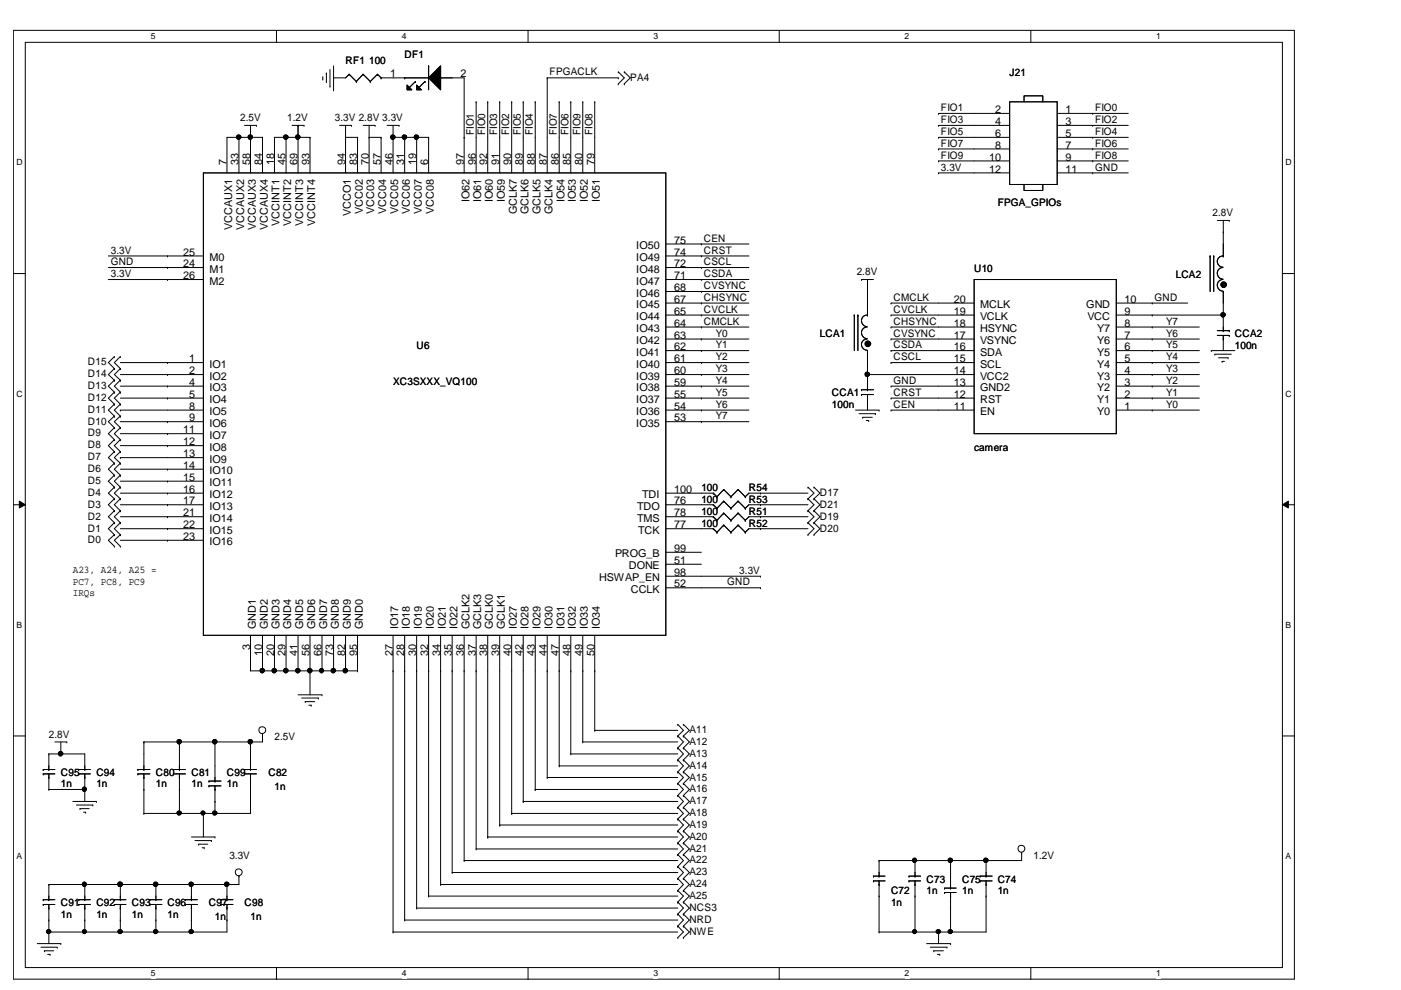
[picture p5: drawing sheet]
<svg xmlns="http://www.w3.org/2000/svg" width="297mm" height="210mm" viewBox="0 0 297 210" stroke-linecap="round" stroke-linejoin="round" font-family="sans-serif">
<path d="M2.8 6.4h271.6v201.2h-271.6zM5.4 9h266.5v196.1h-266.5z" fill="none" stroke="#000" stroke-width=".21"/>
<g fill="#fff">
<path d="M31.9 6.7h1.1v2h-1.1z"/>
<path d="M31.9 205.4h1.1v2h-1.1z"/>
</g>
<path d="M58.6 6.4v2.6M58.6 205.1v2.6" fill="none" stroke="#000" stroke-width=".21"/>
<g fill="#fff">
<path d="M85.2 6.7h1v2h-1z"/>
<path d="M85.2 205.4h1v2h-1z"/>
</g>
<path d="M112 6.4v2.6M112 205.1v2.6" fill="none" stroke="#000" stroke-width=".21"/>
<g fill="#fff">
<path d="M138.5 6.7h1.1v2h-1.1z"/>
<path d="M138.5 205.4h1.1v2h-1.1z"/>
</g>
<path d="M165.2 6.4v2.6M165.2 205.1v2.6" fill="none" stroke="#000" stroke-width=".21"/>
<g fill="#fff">
<path d="M191.8 6.7h1v2h-1z"/>
<path d="M191.8 205.4h1v2h-1z"/>
</g>
<path d="M218.6 6.4v2.6M218.6 205.1v2.6" fill="none" stroke="#000" stroke-width=".21"/>
<g fill="#fff">
<path d="M245.1 6.7h1.1v2h-1.1z"/>
<path d="M245.1 205.4h1.1v2h-1.1z"/>
<path d="M3.5 33.4h1.3v2.1h-1.3z"/>
<path d="M272.6 33.4h1.2v2.1h-1.2z"/>
<path d="M3.5 82.5h1.3v2h-1.3z"/>
<path d="M272.6 82.5h1.2v2h-1.2z"/>
</g>
<path d="M2.8 58h2.6M271.9 58h2.5" fill="none" stroke="#000" stroke-width=".21"/>
<g fill="#fff">
<path d="M3.5 131.5h1.2v2h-1.2z"/>
<path d="M272.6 131.5h1.2v2h-1.2z"/>
</g>
<path d="M2.8 107h2.6M4.1 106.3l1.3 .7-1.3 .7zM271.9 107l1.3-.7v1.4zM271.9 107h2.5" fill="none" stroke="#000" stroke-width=".21"/>
<path d="M4.1 106.3l1.3 .7-1.3 .7zM271.9 107l1.3-.7v1.4z" fill="#000"/>
<g fill="#fff">
<path d="M3.5 180.5h1.1v2h-1.1z"/>
<path d="M272.6 180.5h1.1v2h-1.1z"/>
</g>
<g fill="none" stroke="#000" stroke-width=".21">
<path d="M68.4 16.8h.1M68.4 16.3v.5M69.2 15.5h.1M69.2 15.5v2M70 18.3h.1M70 14.7v3.6M70.7 19h.1M70.7 14v5M74 15.7h.1M74 15.7l-.7 .8h-2.6M74 15.7l1.6 1.6M75.6 17.3h.1"/>
<path d="M77 15.7h.1M77 15.7l-1.4 1.6M77 15.7l1.5 1.6M78.5 17.3h.1M80 15.7h.1M80 15.7l-1.5 1.6M80 15.7l.8 .8M80.8 16.5h.1M80.8 16.5h10.1M85.8 16.5h.1M86.3 18l1 1h-1zM88.1 17.3h.1"/>
<path d="M88.1 17.3l-1.3 1.2M88.3 18l1.1 1h-1.1zM90.1 17.3h.1M90.1 17.3l-1.3 1.2M90.9 16.5l2.5-2.5v5zM90.9 14h.1M90.9 14v5M93.4 16.5h.1M93.4 16.5h5v20.2M116 16.5h.1M116 16.5v20.2M116 16.5h15.1"/>
<path d="M131.1 16.5h.1M131.1 17.8h.1M131.1 15.2h.1M131.1 15.2l1.3 1.3-1.3 1.3M132.4 17.8h.1M132.4 15.2h.1M132.4 15.2l1.2 1.3-1.2 1.3M43.1 36.7h98.1v98h-98.1zM50.7 29.1h.1M50.7 29.1v7.6M51.8 26.6h2.6M53.1 26.6h.1"/>
<path d="M53.1 29.1h.1M53.1 26.6v10.1M54.4 26.6h.1M55.7 29.1h.1M55.7 29.1h-7.6v7.6M55.7 29.1v7.6M60.6 29.1h.1M60.6 29.1v7.6M61.9 26.6h2.6M63.2 26.6h.1M63.2 29.1h.1M63.2 26.6v10.1"/>
<path d="M64.5 26.6h.1M65.7 29.1h.1M65.7 29.1h-7.5v7.6M65.7 29.1v7.6M72 26.6h2.5M73.3 29.1h.1M73.3 29.1h2.5M73.3 26.6v10.1M74.5 26.6h.1M75.8 29.1h.1M75.8 29.1v7.6M77 26.6h2.5"/>
<path d="M78.3 29.1h.1M78.3 29.1h2.5M78.3 26.6v10.1M79.5 26.6h.1M80.8 29.1h.1M80.8 29.1v7.6M82.1 26.6h2.5M83.3 29.1h.1M83.3 29.1h7.6M83.3 26.6v10.1M84.6 26.6h.1M85.8 29.1h.1"/>
<path d="M85.8 29.1v7.6M88.3 29.1h.1M88.3 29.1v7.6M90.9 29.1h.1M90.9 29.1v7.6M98.4 29.1h.1M101 21.6h.1M101 21.6v15.1M103.4 21.6h.1M103.4 21.6v15.1M105.9 21.6h.1M105.9 21.6v15.1"/>
<path d="M108.5 21.6h.1M108.5 21.6v15.1M110.9 21.6h.1M110.9 21.6v15.1M113.5 21.6h.1M113.5 21.6v15.1M118.6 21.6h.1M118.6 21.6v15.1M121 21.6h.1M121 21.6v15.1M123.6 21.6h.1M123.6 21.6v15.1"/>
<path d="M126.1 21.6h.1M126.1 21.6v15.1M199 24h.1M199 26.6h.1M199 29.1h.1M199 31.6h.1M199 34.1h.1M199 36.7h.1M199 29.1h15.1M199 24h15.1M199 26.6h15.1M199 31.6h15.1"/>
<path d="M199 34.1h15.1M199 36.7h15.1M214.1 21.6h10v17.5h-10zM217.1 21.6v-1.3h4v1.3M217.1 39.1v1.3h4v-1.3M224.1 29.1h15.1M224.1 24h15.1M224.1 26.6h15.1M224.1 31.6h15.1M224.1 34.1h15.1M224.1 36.7h15.1M231.7 24h.1"/>
<path d="M231.7 26.6h.1M231.7 29.1h.1M231.7 31.6h.1M231.7 34.1h.1M231.7 36.7h.1M23 54.3h20.1M23 56.7h20.1M23 59.3h20.1M35.5 54.3h.1M35.5 56.7h.1M35.5 59.3h.1M141.2 54.3h17.6"/>
<path d="M141.2 56.7h17.6M141.2 59.3h17.6M141.2 51.7h17.6M148.7 59.3h.1M148.7 54.3h.1M148.7 56.7h.1M148.7 51.7h.1M182.7 59.3h.1M182.7 59.3h2.5M183.9 59.3v7.5M206.5 59.3h30.2v32.6h-30.2zM256.6 54.3h.1"/>
<path d="M256.6 54.3v7.5M257.3 54.3h.1M257.3 54.3v7.5M258.1 46.7h2.5M259.3 59.3a1.23 1.23 0 0 0-1.2 1.2 1.23 1.23 0 0 0 1.2 1.2M259.3 56.7a1.23 1.23 0 0 0-1.2 1.3 1.23 1.23 0 0 0 1.2 1.2M259.3 54.3a1.19 1.19 0 0 0-1.2 1.2 1.19 1.19 0 0 0 1.2 1.1M259.4 49.2h.1M259.4 54.3h.1M259.4 46.7v7.6M260.6 46.7h.1M24.2 75.6h.1"/>
<path d="M24.2 78.1h.1M24.2 75.6l-1.2 1.3 1.2 1.2M24.2 78.1l-1.2 1.3 1.2 1.2M25.5 75.6h.1M25.5 78.1h.1M25.5 76.9h17.6M25.5 79.4h17.6M25.5 75.6l-1.3 1.3 1.3 1.2M25.5 78.1l-1.3 1.3 1.3 1.2M35.5 76.9h.1M35.5 79.4h.1M141.2 76.9h17.6"/>
<path d="M141.2 79.4h17.6M141.2 64.3h17.6M141.2 66.8h17.6M141.2 69.3h17.6M141.2 71.9h17.6M141.2 74.3h17.6M141.2 61.8h17.6M148.7 79.4h.1M148.7 76.9h.1M148.7 74.3h.1M148.7 71.9h.1M148.7 66.8h.1"/>
<path d="M148.7 64.3h.1M148.7 61.8h.1M148.7 69.3h.1M181.1 66.8h.1M181.1 66.8v7.5M181.9 66.8h.1M181.9 66.8v7.5M183.8 71.9a1.19 1.19 0 0 0-1.1 1.2 1.19 1.19 0 0 0 1.1 1.2M183.8 69.3a1.23 1.23 0 0 0-1.1 1.3 1.23 1.23 0 0 0 1.1 1.2M183.8 66.8a1.23 1.23 0 0 0-1.1 1.2 1.23 1.23 0 0 0 1.1 1.3M183.9 79.4h.1M183.9 61.8h.1"/>
<path d="M183.9 66.8h.1M183.9 74.3h.1M183.9 79.4h22.6M183.9 74.3v8.3M188.9 64.3h.1M188.9 66.8h.1M188.9 69.3h.1M188.9 71.9h.1M188.9 74.3h.1M188.9 76.9h.1M188.9 76.9h17.6M188.9 64.3h17.6"/>
<path d="M188.9 66.8h17.6M188.9 69.3h17.6M188.9 71.9h17.6M188.9 74.3h17.6M236.7 76.9h17.6M236.7 79.4h17.6M236.7 64.3h15.1M236.7 66.8h22.7M236.7 69.3h17.6M236.7 71.9h17.6M236.7 74.3h17.6M244.3 64.3h.1"/>
<path d="M244.3 66.8h.1M244.3 69.3h.1M244.3 71.9h.1M244.3 74.3h.1M244.3 76.9h.1M244.3 79.4h.1M256.8 74.3h.1M256.8 74.3h5M257.6 75.1h.1M257.6 75.1h3.5M258.1 70.1h2.5M258.1 71.1h2.5"/>
<path d="M258.3 75.9h2.1M259.1 76.6h.1M259.1 76.6h.5M259.4 61.8h.1M259.4 71.9h.1M259.4 70.1h.1M259.4 61.8v8.3M259.4 71.1v3.2M260.4 75.9h.1M260.6 70.1h.1M260.6 71.1h.1M24.2 80.6h.1"/>
<path d="M24.2 83.1h.1M24.2 85.7h.1M24.2 88.2h.1M24.2 98.2h.1M24.2 90.7h.1M24.2 93.2h.1M24.2 95.8h.1M24.2 80.6l-1.2 1.3 1.2 1.2M24.2 83.1l-1.2 1.3 1.2 1.3M24.2 85.7l-1.2 1.3 1.2 1.2M24.2 98.2l-1.2 1.3 1.2 1.3M24.2 88.2l-1.2 1.2 1.2 1.3"/>
<path d="M24.2 90.7l-1.2 1.2 1.2 1.3M24.2 93.2l-1.2 1.3 1.2 1.3M24.2 95.8l-1.2 1.2 1.2 1.2M25.5 87h.1M25.5 97h.1M25.5 80.6h.1M25.5 83.1h.1M25.5 85.7h.1M25.5 88.2h.1M25.5 98.2h.1M25.5 90.7h.1M25.5 93.2h.1"/>
<path d="M25.5 95.8h.1M25.5 81.9h17.6M25.5 84.4h17.6M25.5 87h17.6M25.5 99.5h17.6M25.5 89.4h17.6M25.5 94.5h17.6M25.5 91.9h17.6M25.5 97h17.6M25.5 80.6l-1.3 1.3 1.3 1.2M25.5 83.1l-1.3 1.3 1.3 1.3M25.5 85.7l-1.3 1.3 1.3 1.2"/>
<path d="M25.5 98.2l-1.3 1.3 1.3 1.3M25.5 88.2l-1.3 1.2 1.3 1.3M25.5 90.7l-1.3 1.2 1.3 1.3M25.5 93.2l-1.3 1.3 1.3 1.3M25.5 95.8l-1.3 1.2 1.3 1.2M35.5 81.9h.1M35.5 84.4h.1M35.5 99.5h.1M35.5 89.4h.1M35.5 94.5h.1M35.5 91.9h.1M141.2 81.9h17.6"/>
<path d="M141.2 84.4h17.6M141.2 87h17.6M141.2 89.4h17.6M148.7 89.4h.1M148.7 87h.1M148.7 84.4h.1M148.7 81.9h.1M181.4 87h5M182.1 87.7h3.5M182.7 82.6h.1M182.7 83.7h.1M182.7 82.6h2.5"/>
<path d="M182.7 83.7h2.5M182.9 88.5h.1M182.9 88.5h2M183.7 89.2h.5M183.9 84.4h.1M183.9 82.6h.1M183.9 83.7v3.3M184.2 89.2h.1M185.6 87.7h.1M186.4 87h.1M188.9 81.9h.1M188.9 84.4h.1"/>
<path d="M188.9 87h.1M188.9 81.9h17.6M188.9 84.4h17.6M188.9 87h17.6M236.7 81.9h17.6M236.7 84.4h17.6M236.7 87h17.6M244.3 81.9h.1M244.3 84.4h.1M244.3 87h.1M24.2 100.8h.1M24.2 103.3h.1"/>
<path d="M24.2 105.7h.1M24.2 108.3h.1M24.2 110.8h.1M24.2 113.4h.1M24.2 115.8h.1M24.2 100.8l-1.2 1.2 1.2 1.3M24.2 105.7l-1.2 1.3 1.2 1.3M24.2 103.3l-1.2 1.3 1.2 1.1M24.2 108.3l-1.2 1.3 1.2 1.2M24.2 110.8l-1.2 1.3 1.2 1.3M24.2 113.4l-1.2 1.2 1.2 1.2M25.5 100.8h.1"/>
<path d="M25.5 103.3h.1M25.5 105.7h.1M25.5 108.3h.1M25.5 110.8h.1M25.5 113.4h.1M25.5 115.8h.1M25.5 104.6h17.6M25.5 109.6h17.6M25.5 112.1h17.6M25.5 107h17.6M25.5 102h17.6M25.5 114.6h17.6"/>
<path d="M25.5 100.8l-1.3 1.2 1.3 1.3M25.5 105.7l-1.3 1.3 1.3 1.3M25.5 103.3l-1.3 1.3 1.3 1.1M25.5 108.3l-1.3 1.3 1.3 1.2M25.5 110.8l-1.3 1.3 1.3 1.3M25.5 113.4l-1.3 1.2 1.3 1.2M35.5 102h.1M35.5 107h.1M35.5 104.6h.1M35.5 112.1h.1M35.5 109.6h.1M35.5 114.6h.1"/>
<path d="M141.2 104.6h10M141.2 109.6h10M141.2 112.1h10M141.2 107h10M141.2 117.1h7.5M141.2 119.6h7.5M151.2 107h.1M151.2 112.1h.1M151.2 109.6h.1M151.2 104.6h.1M151.2 107l.8 .8M151.2 112.1l.8 .8"/>
<path d="M151.2 109.6l.8 .7M151.2 104.6l.8 .7M152 107.8h.1M152 112.9h.1M152 110.3h.1M152 105.3h.1M153.4 106.3h.1M153.4 111.3h.1M153.4 108.8h.1M153.4 103.8h.1M153.4 106.3l-1.4 1.5M153.4 106.3l1.6 1.5"/>
<path d="M153.4 111.3l-1.4 1.6M153.4 111.3l1.6 1.6M153.4 108.8l-1.4 1.5M153.4 108.8l1.6 1.5M153.4 103.8l-1.4 1.5M153.4 103.8l1.6 1.5M155 107.8h.1M155 112.9h.1M155 110.3h.1M155 105.3h.1M156.5 106.3h.1M156.5 111.3h.1"/>
<path d="M156.5 108.8h.1M156.5 103.8h.1M156.5 106.3l-1.5 1.5M156.5 106.3l1.5 1.5M156.5 111.3l-1.5 1.6M156.5 111.3l1.5 1.6M156.5 108.8l-1.5 1.5M156.5 108.8l1.5 1.5M156.5 103.8l-1.5 1.5M156.5 103.8l1.5 1.5M158 107.8h.1M158 112.9h.1"/>
<path d="M158 110.3h.1M158 105.3h.1M161.2 104.6h.1M161.2 109.6h.1M161.2 112.1h.1M161.2 107h.1M171.3 105.7h.1M171.3 103.3h.1M171.3 110.8h.1M171.3 108.3h.1M171.3 113.4h.1M171.3 104.6h-12.5l-.8 .7"/>
<path d="M171.3 109.6h-12.5l-.8 .7M171.3 112.1h-12.5l-.8 .8M171.3 107h-12.5l-.8 .8M171.3 103.3l1.3 1.3-1.3 1.1M171.3 108.3l1.3 1.3-1.3 1.2M171.3 110.8l1.3 1.3-1.3 1.3M171.3 105.7l1.3 1.3-1.3 1.3M172.6 105.7h.1M172.6 103.3h.1M172.6 110.8h.1M172.6 108.3h.1M172.6 113.4h.1"/>
<path d="M172.6 103.3l1.2 1.3-1.2 1.1M172.6 108.3l1.2 1.3-1.2 1.2M172.6 110.8l1.2 1.3-1.2 1.3M172.6 105.7l1.2 1.3-1.2 1.3M53.1 134.7v7.5h22.7M55.7 134.7v7.5M58.2 134.7v7.5M60.6 134.7v7.5M63.2 134.7v7.5M65.7 134.7v12.6M68.3 134.7v7.5M70.7 134.7v7.5"/>
<path d="M73.3 134.7v7.5M75.8 134.7v7.5M83.3 134.7v62.9M85.8 134.7v60.4M88.3 134.7v57.8M90.9 134.7v55.3M93.4 134.7v52.8M95.9 134.7v50.3M98.4 134.7v47.8M101 134.7v45.3M103.4 134.7v42.8M105.9 134.7v40.2"/>
<path d="M108.5 134.7v37.8M110.9 134.7v35.2M113.5 134.7v32.7M116 134.7v30.1M118.6 134.7v27.7M121 134.7v25.2M123.6 134.7v22.6M126.1 134.7v20.2M141.2 122.2h20M141.2 124.6h20M161.2 122.2h.1M161.2 124.6h.1"/>
<path d="M2.8 156h2.6M10.4 159.9h.1M10.4 159.9h7.6v3.3M10.4 159.9v3.3M11.6 157.3h2.6M12.9 159.9h.1M12.9 157.3v2.6M14.2 157.3h.1M30.5 157.3h.1M30.5 157.3v5.9M38 157.3h.1M38 157.3v5.9"/>
<path d="M45.6 157.3h.1M45.6 157.3v8.3M53.1 157.3h.1M53.1 157.3v5.9M55.7 142.2h.1M55.7 155.6h.1M55.7 155.6v1.7h-25.2M58.2 142.2h.1M60.6 142.2h.1M63.2 142.2h.1M63.2 147.3h5.1M64 148h3.5"/>
<path d="M64.7 148.8h.1M64.7 148.8h2M65.5 149.5h.5M65.7 142.2h.1M66 149.5h.1M67.5 148h.1M68.3 142.2h.1M68.3 147.3h.1M70.7 142.2h.1M73.3 142.2h.1M75.8 142.2h.1M83.3 142.2h.1"/>
<path d="M85.8 142.2h.1M88.3 142.2h.1M90.9 142.2h.1M93.4 142.2h.1M95.9 142.2h.1M98.4 142.2h.1M101 142.2h.1M116 142.2h.1M118.6 142.2h.1M121 159.9h.1M121 142.2h.1M121 159.9h22.7"/>
<path d="M123.6 157.3h.1M123.6 142.2h.1M123.6 157.3h20.1M126.1 154.9h.1M126.1 142.2h.1M126.1 154.9h17.6M143.7 158.6h.1M143.7 156h.1M143.7 153.6h.1M143.7 158.6l1.2 1.3-1.2 1.2M143.7 153.6l1.2 1.3-1.2 1.1M143.7 156l1.2 1.3-1.2 1.3"/>
<path d="M144.9 158.6h.1M144.9 156h.1M144.9 153.6h.1M144.9 158.6l1.3 1.3-1.3 1.2M144.9 153.6l1.3 1.3-1.3 1.1M144.9 156l1.3 1.3-1.3 1.3M271.9 156h2.5M9.2 163.2h.1M9.2 164.1h.1M9.2 163.2h2.4M9.2 164.1h2.4M10.4 167.4h.1"/>
<path d="M10.4 164.8h.1M10.4 163.2h.1M10.4 167.4h7.6M10.4 164.1v3.3M15.4 169.9h5M16.2 170.7h3.5M16.7 163.2h.1M16.7 164.1h.1M16.7 163.2h2.5M16.7 164.1h2.5M17 171.5h.1M17 171.5h1.9"/>
<path d="M17.7 172.2h.4M18 167.4h.1M18 164.8h.1M18 163.2h.1M18 164.1v5.8M18.1 172.2h.1M19.7 170.7h.1M20.4 169.9h.1M29.2 163.2h.1M29.2 164.1h.1M29.2 163.2h2.6M29.2 164.1h2.6"/>
<path d="M30.5 172.5h.1M30.5 167.4h.1M30.5 164.8h.1M30.5 163.2h.1M30.5 164.1v8.4M36.8 163.2h.1M36.8 164.1h.1M36.8 163.2h2.5M36.8 164.1h2.5M38 172.5h.1M38 167.4h.1M38 164.8h.1"/>
<path d="M38 163.2h.1M38 164.1v8.4M40.6 177.5h5M41.3 178.2h3.5M42.1 179h.1M42.1 179h2M42.9 179.7h.4M43.1 172.5h.1M43.1 172.5v5M43.3 179.7h.1M44.3 165.6h.1M44.3 166.6h.1"/>
<path d="M44.3 165.6h2.5M44.3 166.6h2.5M44.8 178.2h.1M45.6 172.5h.1M45.6 169.9h.1M45.6 177.5h.1M45.6 167.4h.1M45.6 165.6h.1M45.6 166.6v5.9M51.8 163.2h.1M51.8 164.1h.1M51.8 163.2h2.6"/>
<path d="M51.8 164.1h2.6M53.1 167.4h.1M53.1 164.8h.1M53.1 163.2h.1M53.1 164.1v8.4h-22.6M103.4 177.5h.1M103.4 177.5h40.3M105.9 174.9h.1M105.9 174.9h37.8M108.5 172.5h.1M108.5 172.5h35.2M110.9 169.9h.1"/>
<path d="M110.9 169.9h32.8M113.5 167.4h.1M113.5 167.4h30.2M116 164.8h.1M116 164.8h27.7M118.6 162.4h.1M118.6 162.4h25.1M143.7 178.7h.1M143.7 176.2h.1M143.7 173.7h.1M143.7 171.2h.1M143.7 168.7h.1"/>
<path d="M143.7 166.1h.1M143.7 163.7h.1M143.7 161.1h.1M143.7 176.2l1.2 1.3-1.2 1.2M143.7 173.7l1.2 1.2-1.2 1.3M143.7 171.2l1.2 1.3-1.2 1.2M143.7 168.7l1.2 1.2-1.2 1.3M143.7 166.1l1.2 1.3-1.2 1.3M143.7 163.7l1.2 1.1-1.2 1.3M143.7 161.1l1.2 1.3-1.2 1.3M143.7 178.7l1.2 1.3-1.2 1.2M144.9 178.7h.1"/>
<path d="M144.9 176.2h.1M144.9 173.7h.1M144.9 171.2h.1M144.9 168.7h.1M144.9 166.1h.1M144.9 163.7h.1M144.9 161.1h.1M144.9 176.2l1.3 1.3-1.3 1.2M144.9 173.7l1.3 1.2-1.3 1.3M144.9 171.2l1.3 1.3-1.3 1.2M144.9 168.7l1.3 1.2-1.3 1.3M144.9 166.1l1.3 1.3-1.3 1.3"/>
<path d="M144.9 163.7l1.3 1.1-1.3 1.3M144.9 161.1l1.3 1.3-1.3 1.3M144.9 178.7l1.3 1.3-1.3 1.2M9.2 190.8h.1M9.2 191.8h.1M9.2 190.8h2.4M9.2 191.8h2.4M10.4 187.5h.1M10.4 197.6h.1M10.4 195.1h.1M10.4 192.5h.1M10.4 190.8h.1"/>
<path d="M10.4 187.5v3.3M10.4 191.8v8.3M16.7 190.8h.1M16.7 191.8h.1M16.7 190.8h2.5M16.7 191.8h2.5M18 195.1h.1M18 187.5h.1M18 197.6h.1M18 192.5h.1M18 190.8h.1M18 187.5v3.3"/>
<path d="M18 191.8v5.8M24.2 190.8h.1M24.2 191.8h.1M24.2 190.8h2.5M24.2 191.8h2.5M25.5 187.5h.1M25.5 197.6h.1M25.5 195.1h.1M25.5 192.5h.1M25.5 190.8h.1M25.5 187.5v3.3M25.5 191.8v5.8"/>
<path d="M31.8 190.8h.1M31.8 191.8h.1M31.8 190.8h2.5M31.8 191.8h2.5M33 197.6h.1M33 187.5h.1M33 195.1h.1M33 192.5h.1M33 190.8h.1M33 187.5v3.3M33 191.8v5.8M39.3 190.8h.1"/>
<path d="M39.3 191.8h.1M39.3 190.8h2.6M39.3 191.8h2.6M40.6 195.1h.1M40.6 197.6h.1M40.6 187.5h.1M40.6 192.5h.1M40.6 190.8h.1M40.6 187.5v3.3M40.6 191.8v5.8M46.8 190.8h.1M46.8 191.8h.1"/>
<path d="M46.8 190.8h2.6M46.8 191.8h2.6M48.1 195.1h.1M48.1 187.5h.1M48.1 192.5h.1M48.1 190.8h.1M48.1 187.5v3.3M48.1 191.8v5.8h-37.7M50.7 185.8h.1M50.7 185.8v1.7h-40.3M83.3 197.6h.1M83.3 197.6h60.4"/>
<path d="M85.8 195.1h.1M85.8 195.1h57.9M88.3 192.5h.1M88.3 192.5h55.4M90.9 190h.1M90.9 190h52.8M93.4 187.5h.1M93.4 187.5h50.3M95.9 185h.1M95.9 185h47.8M98.4 182.5h.1M98.4 182.5h45.3"/>
<path d="M101 180h.1M101 180h42.7M143.7 191.3h.1M143.7 188.8h.1M143.7 186.3h.1M143.7 193.8h.1M143.7 183.7h.1M143.7 181.2h.1M143.7 198.8h.1M143.7 196.3h.1M143.7 188.8l1.2 1.2-1.2 1.3M143.7 186.3l1.2 1.2-1.2 1.3"/>
<path d="M143.7 191.3l1.2 1.2-1.2 1.3M143.7 183.7l1.2 1.3-1.2 1.3M143.7 181.2l1.2 1.3-1.2 1.2M143.7 196.3l1.2 1.3-1.2 1.2M143.7 193.8l1.2 1.3-1.2 1.2M144.9 191.3h.1M144.9 188.8h.1M144.9 186.3h.1M144.9 193.8h.1M144.9 183.7h.1M144.9 181.2h.1M144.9 198.8h.1"/>
<path d="M144.9 196.3h.1M144.9 188.8l1.3 1.2-1.3 1.3M144.9 186.3l1.3 1.2-1.3 1.3M144.9 191.3l1.3 1.2-1.3 1.3M144.9 183.7l1.3 1.3-1.3 1.3M144.9 181.2l1.3 1.3-1.3 1.2M144.9 196.3l1.3 1.3-1.3 1.2M144.9 193.8l1.3 1.3-1.3 1.2M185.2 185.8h.1M185.2 186.8h.1M185.2 185.8h2.4M185.2 186.8h2.4"/>
<path d="M186.4 182.5h.1M186.4 197.6h.1M186.4 190h.1M186.4 187.5h.1M186.4 185.8h.1M186.4 182.5v3.3M186.4 186.8v10.8M192.7 185.8h.1M192.7 186.8h.1M192.7 185.8h2.5M192.7 186.8h2.5M194 182.5h.1"/>
<path d="M194 197.6h.1M194 190h.1M194 187.5h.1M194 185.8h.1M194 182.5v3.3M194 186.8v10.8M199 197.6h.1M199 197.6v2.5M200.3 188.3h.1M200.3 189.2h.1M200.3 188.3h2.4M200.3 189.2h2.4"/>
<path d="M201.5 182.5h.1M201.5 192.5h.1M201.5 197.6h.1M201.5 190h.1M201.5 188.3h.1M201.5 182.5v5.8M201.5 189.2v8.4M207.8 185.8h.1M207.8 186.8h.1M207.8 185.8h2.5M207.8 186.8h2.5M209.1 190h.1"/>
<path d="M209.1 182.5h.1M209.1 187.5h.1M209.1 185.8h.1M209.1 182.5v3.3M209.1 186.8v10.8h-22.7M216.6 180.8h.1M216.6 180.8v1.7h-30.2M7.9 200.1h5M8.7 200.8h3.4M9.4 201.6h.1M9.4 201.6h2M10.1 202.4h.5"/>
<path d="M10.6 202.4h.1M12.1 200.8h.1M12.9 200.1h.1M196.5 200.1h5M197.2 200.8h3.6M198 201.6h.1M198 201.6h2M198.7 202.4h.5M199.2 202.4h.1M200.8 200.8h.1M201.5 200.1h.1"/>
<circle cx="50.6" cy="29.1" r=".48"/>
<circle cx="53.1" cy="29.1" r=".48"/>
<circle cx="60.6" cy="29.1" r=".48"/>
<circle cx="63.1" cy="29.1" r=".48"/>
<circle cx="83.3" cy="29.1" r=".48"/>
<circle cx="85.7" cy="29.1" r=".48"/>
<circle cx="88.3" cy="29.1" r=".48"/>
<circle cx="183.9" cy="79.4" r=".48"/>
<circle cx="184" cy="72.9" r=".59"/>
<circle cx="259.3" cy="66.7" r=".48"/>
<circle cx="259.5" cy="60.4" r=".59"/>
<circle cx="12.8" cy="159.8" r=".48"/>
<circle cx="38" cy="157.3" r=".48"/>
<circle cx="45.5" cy="157.3" r=".48"/>
<circle cx="53.1" cy="157.3" r=".48"/>
<circle cx="55.6" cy="154.8" r=".73"/>
<circle cx="55.6" cy="142.2" r=".48"/>
<circle cx="58.1" cy="142.2" r=".48"/>
<circle cx="60.6" cy="142.2" r=".48"/>
<circle cx="63.1" cy="142.2" r=".48"/>
<circle cx="65.7" cy="142.2" r=".48"/>
<circle cx="68.2" cy="142.2" r=".45"/>
<circle cx="70.7" cy="142.2" r=".48"/>
<circle cx="73.2" cy="142.2" r=".48"/>
<circle cx="17.9" cy="167.3" r=".45"/>
<circle cx="38" cy="172.4" r=".45"/>
<circle cx="43" cy="172.4" r=".42"/>
<circle cx="45.5" cy="172.4" r=".45"/>
<circle cx="216.6" cy="179.9" r=".73"/>
<circle cx="10.3" cy="197.5" r=".45"/>
<circle cx="17.9" cy="187.5" r=".45"/>
<circle cx="17.9" cy="197.5" r=".42"/>
<circle cx="25.5" cy="187.5" r=".48"/>
<circle cx="25.5" cy="197.5" r=".45"/>
<circle cx="33" cy="187.5" r=".48"/>
<circle cx="33" cy="197.5" r=".45"/>
<circle cx="40.5" cy="187.5" r=".48"/>
<circle cx="40.6" cy="197.5" r=".45"/>
<circle cx="48.1" cy="187.5" r=".48"/>
<circle cx="50.6" cy="184.9" r=".73"/>
<circle cx="193.9" cy="182.4" r=".45"/>
<circle cx="193.9" cy="197.5" r=".42"/>
<circle cx="199" cy="197.5" r=".45"/>
<circle cx="201.5" cy="182.4" r=".48"/>
<circle cx="201.5" cy="197.5" r=".45"/>
<circle cx="209" cy="182.4" r=".48"/>
</g>
<g fill="#000">
<path d="M86.3 18l1 1h-1zM88.3 18l1.1 1h-1.1zM90.9 16.5l2.5-2.5v5z"/>
<circle cx="50.6" cy="29.1" r=".48"/>
<circle cx="53.1" cy="29.1" r=".48"/>
<circle cx="60.6" cy="29.1" r=".48"/>
<circle cx="63.1" cy="29.1" r=".48"/>
<circle cx="83.3" cy="29.1" r=".48"/>
<circle cx="85.7" cy="29.1" r=".48"/>
<circle cx="88.3" cy="29.1" r=".48"/>
<circle cx="183.9" cy="79.4" r=".48"/>
<circle cx="184" cy="72.9" r=".59"/>
<circle cx="259.3" cy="66.7" r=".48"/>
<circle cx="259.5" cy="60.4" r=".59"/>
<circle cx="12.8" cy="159.8" r=".48"/>
<circle cx="38" cy="157.3" r=".48"/>
<circle cx="45.5" cy="157.3" r=".48"/>
<circle cx="53.1" cy="157.3" r=".48"/>
<circle cx="55.6" cy="142.2" r=".48"/>
<circle cx="58.1" cy="142.2" r=".48"/>
<circle cx="60.6" cy="142.2" r=".48"/>
<circle cx="63.1" cy="142.2" r=".48"/>
<circle cx="65.7" cy="142.2" r=".48"/>
<circle cx="68.2" cy="142.2" r=".45"/>
<circle cx="70.7" cy="142.2" r=".48"/>
<circle cx="73.2" cy="142.2" r=".48"/>
<circle cx="17.9" cy="167.3" r=".45"/>
<circle cx="38" cy="172.4" r=".45"/>
<circle cx="43" cy="172.4" r=".42"/>
<circle cx="45.5" cy="172.4" r=".45"/>
<circle cx="10.3" cy="197.5" r=".45"/>
<circle cx="17.9" cy="187.5" r=".45"/>
<circle cx="17.9" cy="197.5" r=".42"/>
<circle cx="25.5" cy="187.5" r=".48"/>
<circle cx="25.5" cy="197.5" r=".45"/>
<circle cx="33" cy="187.5" r=".48"/>
<circle cx="33" cy="197.5" r=".45"/>
<circle cx="40.5" cy="187.5" r=".48"/>
<circle cx="40.6" cy="197.5" r=".45"/>
<circle cx="48.1" cy="187.5" r=".48"/>
<circle cx="193.9" cy="182.4" r=".45"/>
<circle cx="193.9" cy="197.5" r=".42"/>
<circle cx="199" cy="197.5" r=".45"/>
<circle cx="201.5" cy="182.4" r=".48"/>
<circle cx="201.5" cy="197.5" r=".45"/>
<circle cx="209" cy="182.4" r=".48"/>
</g>
<g font-size="2.3">
<text x="82.7" y="16.4">1</text>
<text x="97.6" y="16.4">2</text>
<text x="211" y="24">2</text>
<text x="225.9" y="24">1</text>
<text x="211" y="26.5">4</text>
<text x="211" y="29">6</text>
<text x="225.9" y="26.5">3</text>
<text x="225.9" y="29">5</text>
<text x="48" y="34.9" transform="rotate(-90 48 34.9)">7</text>
<text x="50.6" y="34.9" transform="rotate(-90 50.6 34.9)">33</text>
<text x="53" y="34.9" transform="rotate(-90 53 34.9)">58</text>
<text x="55.6" y="34.9" transform="rotate(-90 55.6 34.9)">84</text>
<text x="58.1" y="34.9" transform="rotate(-90 58.1 34.9)">18</text>
<text x="60.6" y="34.9" transform="rotate(-90 60.6 34.9)">45</text>
<text x="63.1" y="34.9" transform="rotate(-90 63.1 34.9)">69</text>
<text x="65.6" y="34.9" transform="rotate(-90 65.6 34.9)">93</text>
<text x="73.2" y="34.9" transform="rotate(-90 73.2 34.9)">94</text>
<text x="75.7" y="34.9" transform="rotate(-90 75.7 34.9)">83</text>
<text x="78.2" y="34.9" transform="rotate(-90 78.2 34.9)">70</text>
<text x="80.7" y="34.9" transform="rotate(-90 80.7 34.9)">57</text>
<text x="83.3" y="34.9" transform="rotate(-90 83.3 34.9)">46</text>
<text x="85.7" y="34.9" transform="rotate(-90 85.7 34.9)">31</text>
<text x="88.3" y="34.9" transform="rotate(-90 88.3 34.9)">19</text>
<text x="90.8" y="34.9" transform="rotate(-90 90.8 34.9)">6</text>
<text x="98.3" y="34.9" transform="rotate(-90 98.3 34.9)">97</text>
<text x="100.9" y="34.9" transform="rotate(-90 100.9 34.9)">96</text>
<text x="103.3" y="34.9" transform="rotate(-90 103.3 34.9)">92</text>
<text x="105.9" y="34.9" transform="rotate(-90 105.9 34.9)">91</text>
<text x="108.4" y="34.9" transform="rotate(-90 108.4 34.9)">90</text>
<text x="110.9" y="34.9" transform="rotate(-90 110.9 34.9)">89</text>
<text x="113.4" y="34.9" transform="rotate(-90 113.4 34.9)">88</text>
<text x="115.9" y="34.9" transform="rotate(-90 115.9 34.9)">87</text>
<text x="118.5" y="34.9" transform="rotate(-90 118.5 34.9)">86</text>
<text x="120.9" y="34.9" transform="rotate(-90 120.9 34.9)">85</text>
<text x="123.5" y="34.9" transform="rotate(-90 123.5 34.9)">80</text>
<text x="126" y="34.9" transform="rotate(-90 126 34.9)">79</text>
<text x="209.7" y="34">10</text>
<text x="211" y="31.5">8</text>
<text x="225.9" y="31.5">7</text>
<text x="225.9" y="34">9</text>
<text x="209.7" y="36.6">12</text>
<text x="225.9" y="36.6">11</text>
<text x="59.3" y="47.9" transform="rotate(-90 59.3 47.9)">VCCINT1</text>
<text x="61.7" y="47.9" transform="rotate(-90 61.7 47.9)">VCCINT2</text>
<text x="64.3" y="47.9" transform="rotate(-90 64.3 47.9)">VCCINT3</text>
<text x="66.8" y="47.9" transform="rotate(-90 66.8 47.9)">VCCINT4</text>
<text x="74.4" y="45.9" transform="rotate(-90 74.4 45.9)">VCCO1</text>
<text x="76.9" y="45.4" transform="rotate(-90 76.9 45.4)">VCC02</text>
<text x="79.4" y="45.4" transform="rotate(-90 79.4 45.4)">VCC03</text>
<text x="81.9" y="45.4" transform="rotate(-90 81.9 45.4)">VCC04</text>
<text x="84.4" y="45.4" transform="rotate(-90 84.4 45.4)">VCC05</text>
<text x="86.9" y="45.4" transform="rotate(-90 86.9 45.4)">VCC06</text>
<text x="89.4" y="45.4" transform="rotate(-90 89.4 45.4)">VCC07</text>
<text x="92" y="45.4" transform="rotate(-90 92 45.4)">VCC08</text>
<text x="99.5" y="42.9" transform="rotate(-90 99.5 42.9)">IO62</text>
<text x="102.1" y="42.9" transform="rotate(-90 102.1 42.9)">IO61</text>
<text x="104.5" y="42.9" transform="rotate(-90 104.5 42.9)">IO60</text>
<text x="107" y="42.9" transform="rotate(-90 107 42.9)">IO59</text>
<text x="109.6" y="45.5" transform="rotate(-90 109.6 45.5)">GCLK7</text>
<text x="112" y="45.5" transform="rotate(-90 112 45.5)">GCLK6</text>
<text x="114.6" y="45.5" transform="rotate(-90 114.6 45.5)">GCLK5</text>
<text x="117.1" y="45.5" transform="rotate(-90 117.1 45.5)">GCLK4</text>
<text x="119.7" y="42.9" transform="rotate(-90 119.7 42.9)">IO54</text>
<text x="122.1" y="42.9" transform="rotate(-90 122.1 42.9)">IO53</text>
<text x="124.7" y="42.9" transform="rotate(-90 124.7 42.9)">IO52</text>
<text x="127.2" y="42.9" transform="rotate(-90 127.2 42.9)">IO51</text>
<text x="49.2" y="48.9" transform="rotate(-90 49.2 48.9)">VCCAUX1</text>
<text x="51.8" y="48.9" transform="rotate(-90 51.8 48.9)">VCCAUX2</text>
<text x="54.2" y="48.9" transform="rotate(-90 54.2 48.9)">VCCAUX3</text>
<text x="56.8" y="48.9" transform="rotate(-90 56.8 48.9)">VCCAUX4</text>
<text x="134.9" y="52.8">IO50</text>
<text x="142.9" y="51.6">75</text>
<text x="38.8" y="54.2">25</text>
<text x="38.8" y="56.6">24</text>
<text x="38.8" y="59.2">26</text>
<text x="44.4" y="55.4">M0</text>
<text x="44.4" y="57.8">M1</text>
<text x="134.9" y="55.4">IO49</text>
<text x="134.9" y="57.8">IO48</text>
<text x="142.9" y="54.2">74</text>
<text x="142.9" y="56.6">72</text>
<text x="142.9" y="59.2">71</text>
<text x="44.4" y="60.4">M2</text>
<text x="134.9" y="60.4">IO47</text>
<text x="134.9" y="62.9">IO46</text>
<text x="134.9" y="65.4">IO45</text>
<text x="142.9" y="61.7">68</text>
<text x="142.9" y="64.2">67</text>
<text x="202.2" y="64.2">20</text>
<text x="207.8" y="65.4">MCLK</text>
<text x="230.3" y="65.4">GND</text>
<text x="238.4" y="64.2">10</text>
<text x="134.9" y="67.9">IO44</text>
<text x="134.9" y="70.4">IO43</text>
<text x="142.9" y="66.7">65</text>
<text x="142.9" y="69.3">64</text>
<text x="142.9" y="71.8">63</text>
<text x="202.2" y="69.3">18</text>
<text x="202.2" y="66.7">19</text>
<text x="202.2" y="71.8">17</text>
<text x="207.8" y="70.4">HSYNC</text>
<text x="207.8" y="67.9">VCLK</text>
<text x="230.6" y="67.9">VCC</text>
<text x="232.6" y="70.4">Y7</text>
<text x="238.4" y="71.8">7</text>
<text x="238.4" y="69.3">8</text>
<text x="238.4" y="66.7">9</text>
<text x="40.1" y="76.8">1</text>
<text x="44.4" y="78">IO1</text>
<text x="134.9" y="73">IO42</text>
<text x="134.9" y="75.4">IO41</text>
<text x="134.9" y="78">IO40</text>
<text x="142.9" y="74.3">62</text>
<text x="142.9" y="76.8">61</text>
<text x="202.2" y="76.8">15</text>
<text x="202.2" y="74.3">16</text>
<text x="207.8" y="78">SCL</text>
<text x="207.8" y="75.4">SDA</text>
<text x="207.8" y="73">VSYNC</text>
<text x="232.6" y="78">Y4</text>
<text x="232.6" y="75.4">Y5</text>
<text x="232.6" y="73">Y6</text>
<text x="238.4" y="76.8">5</text>
<text x="238.4" y="74.3">6</text>
<text x="40.1" y="79.3">2</text>
<text x="40.1" y="81.8">4</text>
<text x="44.4" y="80.5">IO2</text>
<text x="44.4" y="83">IO3</text>
<text x="134.9" y="80.5">IO39</text>
<text x="134.9" y="83">IO38</text>
<text x="142.9" y="79.3">60</text>
<text x="142.9" y="81.8">59</text>
<text x="202.2" y="81.8">13</text>
<text x="202.2" y="79.3">14</text>
<text x="207.8" y="83">GND2</text>
<text x="207.8" y="80.5">VCC2</text>
<text x="232.6" y="83">Y2</text>
<text x="232.6" y="80.5">Y3</text>
<text x="238.4" y="81.8">3</text>
<text x="238.4" y="79.3">4</text>
<text x="40.1" y="84.3">5</text>
<text x="40.1" y="86.9">8</text>
<text x="40.1" y="89.3">9</text>
<text x="44.4" y="85.5">IO4</text>
<text x="44.4" y="88.1">IO5</text>
<text x="134.9" y="85.5">IO37</text>
<text x="134.9" y="88.1">IO36</text>
<text x="142.9" y="84.3">55</text>
<text x="142.9" y="86.9">54</text>
<text x="142.9" y="89.3">53</text>
<text x="202.2" y="86.9">11</text>
<text x="202.2" y="84.3">12</text>
<text x="207.8" y="88.1">EN</text>
<text x="207.8" y="85.5">RST</text>
<text x="232.6" y="88.1">Y0</text>
<text x="232.6" y="85.5">Y1</text>
<text x="238.4" y="86.9">1</text>
<text x="238.4" y="84.3">2</text>
<text x="38.8" y="91.9">11</text>
<text x="38.8" y="94.4">12</text>
<text x="44.4" y="90.5">IO6</text>
<text x="44.4" y="93">IO7</text>
<text x="44.4" y="95.6">IO8</text>
<text x="134.9" y="90.5">IO35</text>
<text x="38.8" y="96.9">13</text>
<text x="38.8" y="99.4">14</text>
<text x="38.8" y="101.9">15</text>
<text x="44.4" y="98.1">IO9</text>
<text x="44.4" y="100.6">IO10</text>
<text x="38.8" y="104.5">16</text>
<text x="38.8" y="106.9">17</text>
<text x="44.4" y="103.1">IO11</text>
<text x="44.4" y="105.7">IO12</text>
<text x="136.2" y="105.7">TDI</text>
<text x="142.9" y="106.9">76</text>
<text x="142.9" y="104.5">100</text>
<text x="38.8" y="109.5">21</text>
<text x="38.8" y="112">22</text>
<text x="44.4" y="108.1">IO13</text>
<text x="44.4" y="110.7">IO14</text>
<text x="44.4" y="113.2">IO15</text>
<text x="135.1" y="108.1">TDO</text>
<text x="135.1" y="110.7">TMS</text>
<text x="135.3" y="113.2">TCK</text>
<text x="142.9" y="109.5">78</text>
<text x="142.9" y="112">77</text>
<text x="38.8" y="114.5">23</text>
<text x="44.4" y="115.7">IO16</text>
<text x="130.4" y="118.2">PROG_B</text>
<text x="142.9" y="119.5">51</text>
<text x="142.9" y="117">99</text>
<text x="127" y="123.3">HSWAP_EN</text>
<text x="133.3" y="120.7">DONE</text>
<text x="133.7" y="125.7">CCLK</text>
<text x="142.9" y="124.5">52</text>
<text x="142.9" y="122.1">98</text>
<text x="53" y="137.8" transform="rotate(-90 53 137.8)">3</text>
<text x="54.2" y="133.4" transform="rotate(-90 54.2 133.4)">GND1</text>
<text x="56.8" y="133.4" transform="rotate(-90 56.8 133.4)">GND2</text>
<text x="59.3" y="133.4" transform="rotate(-90 59.3 133.4)">GND3</text>
<text x="61.7" y="133.4" transform="rotate(-90 61.7 133.4)">GND4</text>
<text x="64.3" y="133.4" transform="rotate(-90 64.3 133.4)">GND5</text>
<text x="66.8" y="133.4" transform="rotate(-90 66.8 133.4)">GND6</text>
<text x="69.4" y="133.4" transform="rotate(-90 69.4 133.4)">GND7</text>
<text x="71.8" y="133.4" transform="rotate(-90 71.8 133.4)">GND8</text>
<text x="74.4" y="133.4" transform="rotate(-90 74.4 133.4)">GND9</text>
<text x="76.9" y="133.4" transform="rotate(-90 76.9 133.4)">GND0</text>
<text x="84.4" y="133.4" transform="rotate(-90 84.4 133.4)">IO17</text>
<text x="86.9" y="133.4" transform="rotate(-90 86.9 133.4)">IO18</text>
<text x="89.4" y="133.4" transform="rotate(-90 89.4 133.4)">IO19</text>
<text x="92" y="133.4" transform="rotate(-90 92 133.4)">IO20</text>
<text x="94.5" y="133.4" transform="rotate(-90 94.5 133.4)">IO21</text>
<text x="97" y="133.4" transform="rotate(-90 97 133.4)">IO22</text>
<text x="99.5" y="133.4" transform="rotate(-90 99.5 133.4)">GCLK2</text>
<text x="102.1" y="133.4" transform="rotate(-90 102.1 133.4)">GCLK3</text>
<text x="104.5" y="133.4" transform="rotate(-90 104.5 133.4)">GCLK0</text>
<text x="107" y="133.4" transform="rotate(-90 107 133.4)">GCLK1</text>
<text x="109.6" y="133.4" transform="rotate(-90 109.6 133.4)">IO27</text>
<text x="112" y="133.4" transform="rotate(-90 112 133.4)">IO28</text>
<text x="114.6" y="133.4" transform="rotate(-90 114.6 133.4)">IO29</text>
<text x="117.1" y="133.4" transform="rotate(-90 117.1 133.4)">IO30</text>
<text x="119.7" y="133.4" transform="rotate(-90 119.7 133.4)">IO31</text>
<text x="122.1" y="133.4" transform="rotate(-90 122.1 133.4)">IO32</text>
<text x="124.7" y="133.4" transform="rotate(-90 124.7 133.4)">IO33</text>
<text x="127.2" y="133.4" transform="rotate(-90 127.2 133.4)">IO34</text>
<text x="55.6" y="139" transform="rotate(-90 55.6 139)">10</text>
<text x="58.1" y="139" transform="rotate(-90 58.1 139)">20</text>
<text x="60.6" y="139" transform="rotate(-90 60.6 139)">29</text>
<text x="63.1" y="139" transform="rotate(-90 63.1 139)">41</text>
<text x="65.6" y="139" transform="rotate(-90 65.6 139)">56</text>
<text x="68.2" y="139" transform="rotate(-90 68.2 139)">66</text>
<text x="70.6" y="139" transform="rotate(-90 70.6 139)">73</text>
<text x="73.2" y="139" transform="rotate(-90 73.2 139)">82</text>
<text x="75.7" y="139" transform="rotate(-90 75.7 139)">95</text>
<text x="83.3" y="139" transform="rotate(-90 83.3 139)">27</text>
<text x="85.7" y="139" transform="rotate(-90 85.7 139)">28</text>
<text x="88.3" y="139" transform="rotate(-90 88.3 139)">30</text>
<text x="90.8" y="139" transform="rotate(-90 90.8 139)">32</text>
<text x="93.3" y="139" transform="rotate(-90 93.3 139)">34</text>
<text x="95.8" y="139" transform="rotate(-90 95.8 139)">35</text>
<text x="98.3" y="139" transform="rotate(-90 98.3 139)">36</text>
<text x="100.9" y="139" transform="rotate(-90 100.9 139)">37</text>
<text x="103.3" y="139" transform="rotate(-90 103.3 139)">38</text>
<text x="105.9" y="139" transform="rotate(-90 105.9 139)">39</text>
<text x="108.4" y="139" transform="rotate(-90 108.4 139)">40</text>
<text x="110.9" y="139" transform="rotate(-90 110.9 139)">42</text>
<text x="113.4" y="139" transform="rotate(-90 113.4 139)">43</text>
<text x="115.9" y="139" transform="rotate(-90 115.9 139)">44</text>
<text x="118.5" y="139" transform="rotate(-90 118.5 139)">47</text>
<text x="120.9" y="139" transform="rotate(-90 120.9 139)">48</text>
<text x="123.5" y="139" transform="rotate(-90 123.5 139)">49</text>
<text x="126" y="139" transform="rotate(-90 126 139)">50</text>
</g>
<g font-size="2.2">
<text x="73.3" y="13.6">RF1 100</text>
<text x="85.8" y="12.4">DF1</text>
<text x="116.5" y="16">FPGACLK</text>
<text x="133.6" y="17.1">PA4</text>
<text x="214.1" y="16.1">J21</text>
<text x="199.5" y="23.5">FIO1</text>
<text x="232.2" y="23.5">FIO0</text>
<text x="50.9" y="25.7">2.5V</text>
<text x="60.9" y="25.7">1.2V</text>
<text x="71" y="25.7">3.3V 2.8V 3.3V</text>
<text x="100.4" y="28.6" transform="rotate(-90 100.4 28.6)">FIO1</text>
<text x="102.9" y="28.6" transform="rotate(-90 102.9 28.6)">FIO0</text>
<text x="105.4" y="28.6" transform="rotate(-90 105.4 28.6)">FIO3</text>
<text x="108" y="28.6" transform="rotate(-90 108 28.6)">FIO2</text>
<text x="110.4" y="28.6" transform="rotate(-90 110.4 28.6)">FIO5</text>
<text x="113" y="28.6" transform="rotate(-90 113 28.6)">FIO4</text>
<text x="118.1" y="28.6" transform="rotate(-90 118.1 28.6)">FIO7</text>
<text x="120.5" y="28.6" transform="rotate(-90 120.5 28.6)">FIO6</text>
<text x="123" y="28.6" transform="rotate(-90 123 28.6)">FIO9</text>
<text x="125.6" y="28.6" transform="rotate(-90 125.6 28.6)">FIO8</text>
<text x="199.5" y="26.1">FIO3</text>
<text x="199.5" y="28.6">FIO5</text>
<text x="232.2" y="26.1">FIO2</text>
<text x="232.2" y="28.6">FIO4</text>
<text x="199.5" y="31.1">FIO7</text>
<text x="199.5" y="33.6">FIO9</text>
<text x="232.2" y="31.1">FIO6</text>
<text x="232.2" y="33.6">FIO8</text>
<text x="199.5" y="36.2">3.3V</text>
<text x="232.2" y="36.2">GND</text>
<text x="211.5" y="43.8">FPGA_GPIOs</text>
<text x="257.1" y="45.8">2.8V</text>
<text x="23.5" y="53.8">3.3V</text>
<text x="149.2" y="53.8">CRST</text>
<text x="149.2" y="51.2">CEN</text>
<text x="23.5" y="56.2">GND</text>
<text x="23.5" y="58.8">3.3V</text>
<text x="149.2" y="58.8">CSDA</text>
<text x="149.2" y="56.2">CSCL</text>
<text x="181.6" y="58.3">2.8V</text>
<text x="206.5" y="57.6">U10</text>
<text x="249.3" y="58.8">LCA2</text>
<text x="149.2" y="63.8">CHSYNC</text>
<text x="149.2" y="61.3">CVSYNC</text>
<text x="189.4" y="63.8">CMCLK</text>
<text x="244.8" y="63.8">GND</text>
<text x="149.2" y="66.3">CVCLK</text>
<text x="149.2" y="68.8">CMCLK</text>
<text x="151.8" y="71.4">Y0</text>
<text x="173.8" y="71.5">LCA1</text>
<text x="189.4" y="66.3">CVCLK</text>
<text x="189.4" y="68.8">CHSYNC</text>
<text x="189.4" y="71.4">CVSYNC</text>
<text x="247.3" y="68.8">Y7</text>
<text x="247.3" y="71.4">Y6</text>
<text x="261.8" y="71.5">CCA2</text>
<text x="18.7" y="77.5">D15</text>
<text x="88.3" y="74">U6</text>
<text x="151.8" y="76.4">Y2</text>
<text x="151.8" y="73.8">Y1</text>
<text x="189.4" y="73.8">CSDA</text>
<text x="189.4" y="76.4">CSCL</text>
<text x="247.3" y="73.8">Y5</text>
<text x="247.3" y="76.4">Y4</text>
<text x="261.8" y="74">100n</text>
<text x="18.7" y="80">D14</text>
<text x="18.7" y="82.5">D13</text>
<text x="83.3" y="81.5">XC3SXXX_VQ100</text>
<text x="151.8" y="83.9">Y5</text>
<text x="151.8" y="81.4">Y4</text>
<text x="151.8" y="78.9">Y3</text>
<text x="176.4" y="84">CCA1</text>
<text x="189.4" y="81.4">GND</text>
<text x="189.4" y="83.9">CRST</text>
<text x="247.3" y="78.9">Y3</text>
<text x="247.3" y="81.4">Y2</text>
<text x="247.3" y="83.9">Y1</text>
<text x="18.7" y="85">D12</text>
<text x="18.7" y="87.5">D11</text>
<text x="151.8" y="88.9">Y7</text>
<text x="151.8" y="86.4">Y6</text>
<text x="176.4" y="86.5">100n</text>
<text x="189.4" y="86.4">CEN</text>
<text x="247.3" y="86.4">Y0</text>
<text x="18.7" y="90.1">D10</text>
<text x="18.7" y="92.5">D9</text>
<text x="18.7" y="95.1">D8</text>
<text x="206.5" y="95.6">camera</text>
<text x="18.7" y="100.1">D6</text>
<text x="18.7" y="97.6">D7</text>
<text x="18.7" y="102.6">D5</text>
<text x="18.7" y="107.6">D3</text>
<text x="18.7" y="105.2">D4</text>
<text x="148.7" y="106.7">100</text>
<text x="148.7" y="104.1">100</text>
<text x="158.8" y="106.7">R53</text>
<text x="158.8" y="104.1">R54</text>
<text x="173.8" y="105.2">D17</text>
<text x="173.8" y="107.6">D21</text>
<text x="18.7" y="110.2">D2</text>
<text x="18.7" y="112.7">D1</text>
<text x="148.7" y="111.7">100</text>
<text x="148.7" y="109.1">100</text>
<text x="158.8" y="111.7">R52</text>
<text x="158.8" y="109.1">R51</text>
<text x="173.8" y="110.2">D19</text>
<text x="173.8" y="112.7">D20</text>
<text x="18.7" y="115.2">D0</text>
<text x="15.4" y="121.5">A23, A24, A25 =</text>
<text x="15.4" y="124">PC7, PC8, PC9</text>
<text x="154.2" y="124.1">GND</text>
<text x="156.7" y="121.7">3.3V</text>
<text x="15.4" y="126.4">IRQs</text>
<text x="146.2" y="155.4">A11</text>
<text x="10.4" y="156.5">2.8V</text>
<text x="58.2" y="157">2.5V</text>
<text x="146.2" y="160.4">A13</text>
<text x="146.2" y="157.9">A12</text>
<text x="12.9" y="164.5">C95</text>
<text x="12.9" y="167">1n</text>
<text x="20.4" y="164.5">C94</text>
<text x="20.4" y="167">1n</text>
<text x="33" y="164.5">C80</text>
<text x="33" y="167">1n</text>
<text x="40.6" y="164.5">C81</text>
<text x="40.6" y="167">1n</text>
<text x="48.1" y="164.5">C99</text>
<text x="48.1" y="167">1n</text>
<text x="56.9" y="164.5">C82</text>
<text x="58.2" y="167.5">1n</text>
<text x="146.2" y="168">A16</text>
<text x="146.2" y="165.5">A15</text>
<text x="146.2" y="163">A14</text>
<text x="146.2" y="173.1">A18</text>
<text x="146.2" y="170.5">A17</text>
<text x="146.2" y="178.1">A20</text>
<text x="146.2" y="175.5">A19</text>
<text x="48.6" y="182.1">3.3V</text>
<text x="146.2" y="185.6">A23</text>
<text x="146.2" y="180.6">A21</text>
<text x="146.2" y="183">A22</text>
<text x="219.1" y="182.1">1.2V</text>
<text x="146.2" y="190.7">A25</text>
<text x="146.2" y="188.1">A24</text>
<text x="188.9" y="189.7">C72</text>
<text x="196.5" y="187.1">C73</text>
<text x="196.5" y="189.7">1n</text>
<text x="204" y="187.1">C75</text>
<text x="204" y="189.7">1n</text>
<text x="211.5" y="187.1">C74</text>
<text x="211.5" y="189.7">1n</text>
<text x="12.9" y="192.1">C91</text>
<text x="12.9" y="194.6">1n</text>
<text x="20.4" y="192.1">C92</text>
<text x="20.4" y="194.6">1n</text>
<text x="28" y="192.1">C93</text>
<text x="28" y="194.6">1n</text>
<text x="35.5" y="192.1">C96</text>
<text x="35.5" y="194.6">1n</text>
<text x="44.3" y="192.1">C97</text>
<text x="45.6" y="195.2">1n</text>
<text x="51.8" y="192.1">C98</text>
<text x="53.1" y="195.2">1n</text>
<text x="146.2" y="193.1">NCS3</text>
<text x="146.2" y="195.7">NRD</text>
<text x="188.9" y="192.1">1n</text>
<text x="146.2" y="198.2">NWE</text>
</g>
<g font-size="1.8">
<text x="31.9" y="8.3">5</text>
<text x="85.2" y="8.3">4</text>
<text x="138.5" y="8.3">3</text>
<text x="191.8" y="8.3">2</text>
<text x="245.1" y="8.3">1</text>
<text x="3.5" y="35.1">D</text>
<text x="272.6" y="35.1">D</text>
<text x="3.5" y="84.1">C</text>
<text x="272.6" y="84.1">C</text>
<text x="3.5" y="133.1">B</text>
<text x="272.6" y="133.1">B</text>
<text x="3.5" y="182.1">A</text>
<text x="272.6" y="182.1">A</text>
<text x="31.9" y="207">5</text>
<text x="85.2" y="207">4</text>
<text x="138.5" y="207">3</text>
<text x="191.8" y="207">2</text>
<text x="245.1" y="207">1</text>
</g>
</svg>
